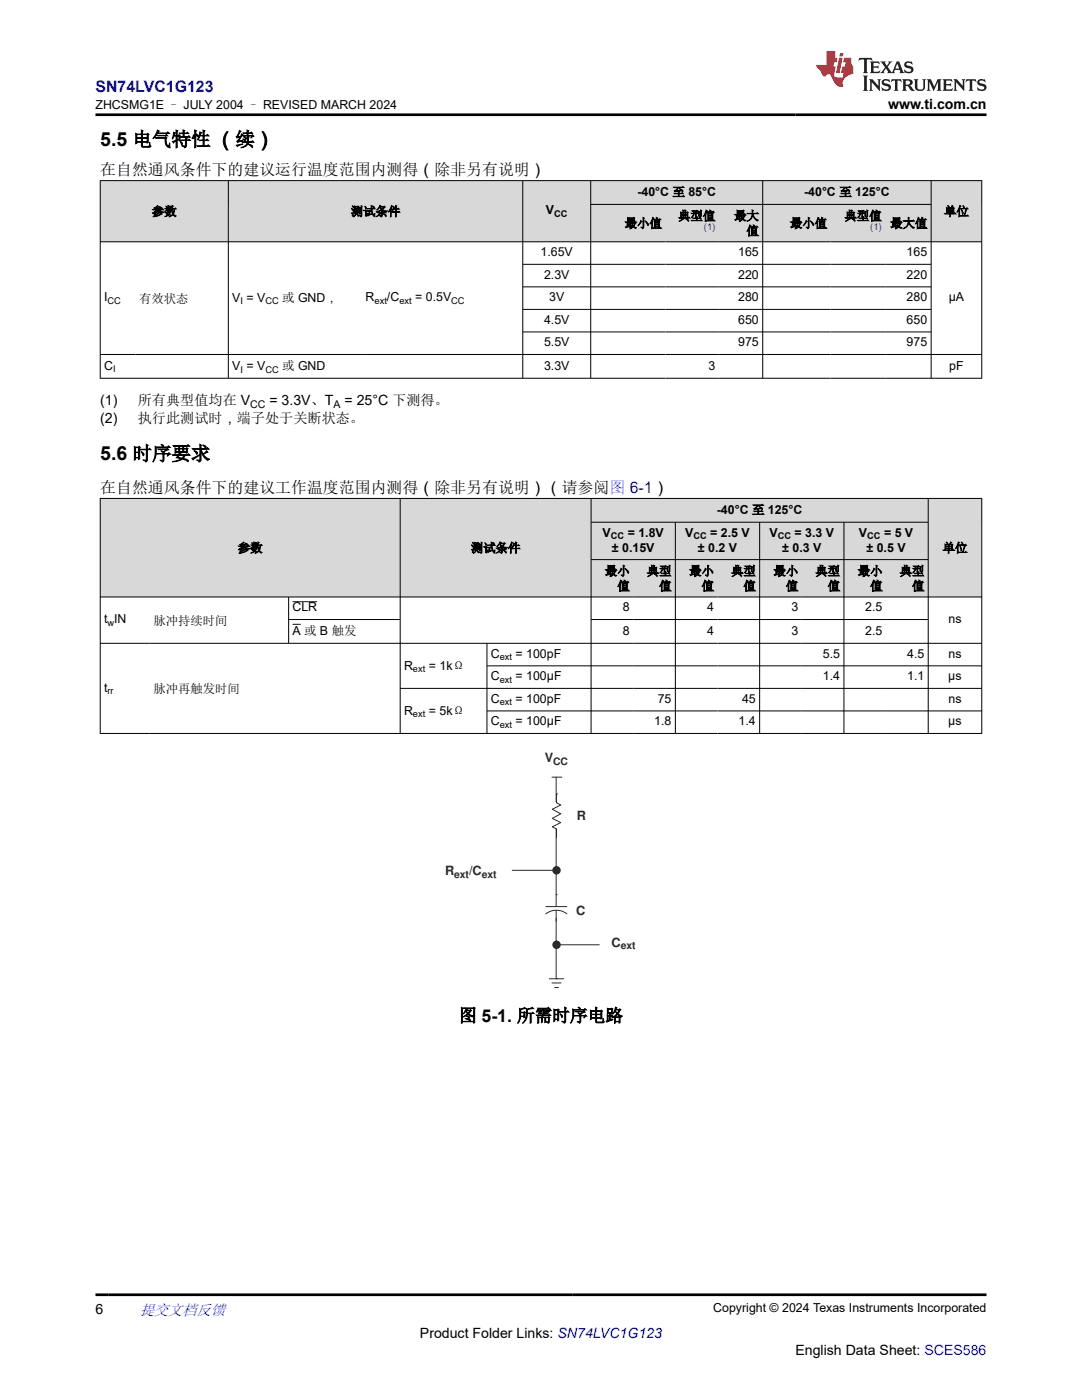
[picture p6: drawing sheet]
<svg xmlns="http://www.w3.org/2000/svg" width="216mm" height="279mm" viewBox="0 0 216 279" stroke-linecap="round" stroke-linejoin="round" font-family="sans-serif">
<g fill="#d8d8d8">
<path d="M20 36h175.9v4.8h-175.9z" fill-rule="evenodd"/>
<path d="M20.1 36.1h25.4v12.1h-25.4z" fill-rule="evenodd"/>
<path d="M45.6 36.1h58.7v12.1h-58.7z" fill-rule="evenodd"/>
<path d="M104.4 36.1h13.4v12.1h-13.4z" fill-rule="evenodd"/>
<path d="M117.9 36.1h34.2v4.6h-34.2z" fill-rule="evenodd"/>
<path d="M152.3 36.1h33.4v4.6h-33.4z" fill-rule="evenodd"/>
<path d="M185.9 36.1h9.9v12.1h-9.9z" fill-rule="evenodd"/>
<path d="M117.9 40.9h14.9v7.3h-14.9z" fill-rule="evenodd"/>
<path d="M132.8 40.9h10.6v7.3h-10.6z" fill-rule="evenodd"/>
<path d="M143.4 40.9h8.7v7.3h-8.7z" fill-rule="evenodd"/>
<path d="M152.3 40.9h13.4v7.3h-13.4z" fill-rule="evenodd"/>
<path d="M165.7 40.9h10.9v7.3h-10.9z" fill-rule="evenodd"/>
<path d="M176.6 40.9h9.1v7.3h-9.1z" fill-rule="evenodd"/>
</g>
<g fill="none" stroke="#000" stroke-width=".2">
<path d="M19.9 36h176.1M20 36v39.6M45.6 36v39.6M104.3 36v39.6M117.9 36v39.6M152.2 36v39.6M185.8 36v39.6M195.9 36v39.6M19.9 48.3h176.1M104.3 52.8h81.6M104.3 57.3h81.6M117.9 40.8h68"/>
<path d="M19.9 70.7h176.1M19.9 75.5h176.1M104.3 61.7h81.6M104.3 66.2h81.6"/>
</g>
<g fill="#d8d8d8">
<path d="M20 99.5h175.9v4.7h-175.9z" fill-rule="evenodd"/>
<path d="M20.1 99.5h59.7v19.6h-59.7z" fill-rule="evenodd"/>
<path d="M79.9 99.5h38v19.6h-38z" fill-rule="evenodd"/>
<path d="M118 99.5h67.2v4.7h-67.2z" fill-rule="evenodd"/>
<path d="M185.3 99.5h10.5v19.6h-10.5z" fill-rule="evenodd"/>
<path d="M118 104.3h16.7v7.3h-16.7z" fill-rule="evenodd"/>
<path d="M134.8 104.3h16.7v7.3h-16.7z" fill-rule="evenodd"/>
<path d="M151.6 104.3h16.7v7.3h-16.7z" fill-rule="evenodd"/>
<path d="M168.5 104.3h16.7v7.3h-16.7z" fill-rule="evenodd"/>
<path d="M118 111.7h8.4v7.4h-8.4z" fill-rule="evenodd"/>
<path d="M126.4 111.7h8.3v7.4h-8.3z" fill-rule="evenodd"/>
<path d="M134.8 111.7h8.4v7.4h-8.4z" fill-rule="evenodd"/>
<path d="M143.2 111.7h8.3v7.4h-8.3z" fill-rule="evenodd"/>
<path d="M151.6 111.7h8.4v7.4h-8.4z" fill-rule="evenodd"/>
<path d="M160 111.7h8.3v7.4h-8.3z" fill-rule="evenodd"/>
<path d="M168.5 111.7h8.3v7.4h-8.3z" fill-rule="evenodd"/>
<path d="M176.8 111.7h8.4v7.4h-8.4z" fill-rule="evenodd"/>
</g>
<g fill="none" stroke="#000" stroke-width=".2">
<path d="M19.9 99.5h176.1M20 99.4v47M79.9 99.4v47M117.9 99.4v47M185.2 99.4v47M195.9 99.4v47M19.9 119.1h176.1M57.6 119.1v9.3M117.9 104.2h67.4M117.9 111.7h67.4M134.8 104.2v42.2M151.6 104.2v42.2"/>
<path d="M168.4 104.2v42.2M19.9 128.4h176.1M57.6 123.6h22.3M58.4 120.1h4.9M58.4 124.6h1.6M79.9 137.4h116.1M97.2 128.4v18M97.2 132.9h98.8M117.9 123.6h67.4M19.9 146.4h176.1M97.2 141.9h98.8"/>
</g>
<path d="M111 155.1v40.2M111.4 188.6h8.2" fill="none" stroke="#2b292a" stroke-width=".2"/>
<path d="M110.2 160.2h1.8v5.3h-1.8z" fill-rule="evenodd" fill="#fff"/>
<path d="M111 158.5h.1M111 158.5v1.7l.9 .5-1.7 .8 1.7 .9-1.7 .9 1.7 .9-1.7 .8 .8 .5v1.7" fill="none" stroke="#2b292a" stroke-width=".2"/>
<path d="M108.9 178.7h4.2v4.5h-4.2z" fill-rule="evenodd" fill="#fff"/>
<path d="M111 178.6h.1M111 178.6v2.3M108.9 180.9h4.2M111 181.7v2.1M113.1 182.4a3.4 3.4 0 0 0-4.2 0" fill="none" stroke="#2b292a" stroke-width=".2"/>
<circle cx="111" cy="173.7" r=".69" fill="#2b292a"/>
<circle cx="111" cy="173.7" r=".69" fill="none" stroke="#2b292a" stroke-width=".3"/>
<circle cx="111" cy="173.7" r=".15" fill="#2b292a"/>
<circle cx="111" cy="188.6" r=".69" fill="#2b292a"/>
<circle cx="111" cy="188.6" r=".69" fill="none" stroke="#2b292a" stroke-width=".3"/>
<circle cx="111" cy="188.6" r=".15" fill="#2b292a"/>
<path d="M110.1 155.1h2M102.2 173.7h8.2M109.6 195.3h2.9M110.1 196.2h1.9M110.7 197.1h.7M111 195.3h.1" fill="none" stroke="#2b292a" stroke-width=".2"/>
<path d="M171.5 11.6l-.2 .5 .5-.2h.6v.1v2.2l-.2 .4h1l-.2-.4v-2.2v-.1h.5l.6 .2-.2-.5zM173.6 12.3l.2 .4v1.5l-.2 .4h1.9l.1-.6a1.08 1.08 0 0 1-1.3 .2v-.7h.6l.4 .2v-.7l-.4 .2h-.6v-.5l.2-.2a1 1 0 0 1 1 .3l-.1-.5zM175.7 12.3l.9 1.1-1 1.2h.9l-.2-.2 .5-.8 .4 .8-.2 .2h1.6l-.2-.2 .2-.5h.9l.1 .5-.1 .2h.9l-.2-.3-.8-2h-.5l-.9 2.2-.9-1.1 .9-1.1h-.8l.2 .2-.4 .6-.4-.6 .2-.2zM179 12.7l.4 1h-.7zM180.7 12.4a.65 .65 0 0 0-.2 .7 .65 .65 0 0 0 .6 .5l.6 .1 .1 .3a.79 .79 0 0 1-.7 .4 .79 .79 0 0 1-.7-.5l.1 .7 .2-.1a.93 .93 0 0 0 1.1 .1 .93 .93 0 0 0 .4-1 1.46 1.46 0 0 0-1.2-.6l-.1-.3a1.09 1.09 0 0 1 1.2 .2l-.2-.6-.1 .1-.5-.2zM172.2 15.1l.2 .4v2.2l-.2 .4h1l-.2-.4v-2.2l.2-.4zM173.4 15.8l.2 .4v1.5l-.2 .4h.8l-.3-.4 .1-1.3 1.6 1.8v-2l.2-.4h-.7l.1 .2 .1 1.1-1.2-1.3zM176.2 15.9a.65 .65 0 0 0-.2 .8 .65 .65 0 0 0 .6 .4l.6 .2 .1 .2a.79 .79 0 0 1-.7 .4 .79 .79 0 0 1-.7-.5l.1 .7 .2-.1a.93 .93 0 0 0 1.1 .1 .93 .93 0 0 0 .4-.9 1.46 1.46 0 0 0-1.2-.6l-.1-.4a1.09 1.09 0 0 1 1.2 .2l-.1-.6-.2 .1-.5-.1zM177.9 15.8l-.1 .6a.63 .63 0 0 1 .8-.3v1.6l-.3 .4h1l-.2-.4v-1.6a.66 .66 0 0 1 .8 .3l-.1-.6zM180 15.8l.2 .4v1.5l-.2 .4h1l-.2-.2-.1-.7h.5l.1 .2a.79 .79 0 0 0 1.2 .6l-1-.9a.61 .61 0 0 0 .6-.6 .61 .61 0 0 0-.5-.7zM180.8 16.1h.1a.47 .47 0 0 1 .5 .1 .47 .47 0 0 1 .1 .5l-.1 .1-.7 .1zM182.3 15.8l.2 .2a2.27 2.27 0 0 0 .4 2 1.04 1.04 0 0 0 1.7-.7v-1.3l.2-.2h-.8l.2 .4v1.1a.6 .6 0 0 1-.6 .6 .6 .6 0 0 1-.6-.6v-1.1l.3-.4zM184.9 15.8l.2 .4v1.5l-.2 .4h.8l-.3-.4v-1.4l.9 1.9 .9-1.9v1.4l-.3 .4h1l-.2-.4v-1.5l.2-.4h-.8l-.7 1.5-.6-1.5zM188.1 15.8l.2 .4v1.5l-.2 .4h1.9l.1-.6a1.09 1.09 0 0 1-1.3 .2v-.7h.6l.4 .2v-.6l-.4 .2h-.6v-.6l.2-.1a1.01 1.01 0 0 1 1 .3l-.1-.6zM190.2 15.8l.3 .4v1.5l-.3 .4h.8l-.2-.4v-1.3l1.6 1.8v-2l.2-.4h-.7l.2 .2v1.1l-1.2-1.3zM192.8 15.8l-.1 .6a.63 .63 0 0 1 .8-.3v1.6l-.3 .4h1l-.2-.4v-1.6a.66 .66 0 0 1 .8 .3l-.1-.6zM195.2 15.9a.65 .65 0 0 0-.2 .8 .65 .65 0 0 0 .6 .4l.6 .2 .2 .2a.79 .79 0 0 1-.7 .4 .79 .79 0 0 1-.7-.5l.1 .7 .2-.1a.93 .93 0 0 0 1 .1 .93 .93 0 0 0 .5-.9 1.46 1.46 0 0 0-1.3-.6v-.4a1.09 1.09 0 0 1 1.2 .2l-.2-.6-.2 .1-.5-.1z" fill="#231f20"/>
<path d="M164.9 10.2v2.8h-2l.1 .3 .8 1a.95 .95 0 0 0 1 .9 .59 .59 0 0 1 .5-.4 .59 .59 0 0 1 .5 .4l.4 .7a1.59 1.59 0 0 0 2.1 1.4 1.61 1.61 0 0 1 1-2.3l1-.3-.1-1.5a1.59 1.59 0 0 1-.3-1.7h-1.5l-.2 .9h.6l-.2 .9h-.5l-.2 1v.2l.4 .1-.1 .9h-.7a.73 .73 0 0 1-1-.7l.3-1.5h-.5l.1-.9h.5l.2-.9h-.5v-1.3zM167.4 11.5l-.6 3.1h.7l.6-3.1zM167.6 10.6l-.1 .6h.7l.1-.6z" fill="#ed1c24"/>
<path d="M19.1 22.9h177.8M19.1 258.4h177.8" fill="none" stroke="#000" stroke-width=".53"/>
<g font-size="3.9">
<text x="20" y="29.1">5.5 电气特性 （续）</text>
<text x="20" y="91.8">5.6 时序要求</text>
</g>
<text font-size="3.5" x="91.6" y="203.9">图 5-1. 所需时序电路</text>
<text font-size="3.2" fill="#00f" x="19.1" y="18.3">SN74LVC1G123</text>
<g font-size="3.2">
<text x="20" y="34.9">在自然通风条件下的建议运行温度范围内测得（除非另有说明）</text>
<text x="20" y="98.3">在自然通风条件下的建议工作温度范围内测得（除非另有说明）（请参阅图 6-1）</text>
</g>
<text font-size="3" fill="#00f" x="27.9" y="262.4">提交文档反馈</text>
<g font-size="2.8">
<text x="177.2" y="21.7">www.ti.com.cn</text>
<text x="20" y="80.8">(1)</text>
<text x="27.5" y="80.8">所有典型值均在 V</text>
<text x="53.8" y="80.8">= 3.3V、T</text>
<text x="68.7" y="80.8">= 25°C 下测得。</text>
<text x="20" y="84.5">(2)</text>
<text x="27.5" y="84.5">执行此测试时，端子处于关断状态。</text>
<text x="19.1" y="262.1">6</text>
<text x="83.8" y="266.9">Product Folder Links: SN74LVC1G123</text>
<text x="158.7" y="270.3">English Data Sheet: SCES586</text>
</g>
<g font-size="2.5">
<text x="19" y="21.8">ZHCSMG1E – JULY 2004 – REVISED MARCH 2024</text>
<text x="127.2" y="39.2">-40°C 至 85°C</text>
<text x="160.5" y="39.2">-40°C 至 125°C</text>
<text x="30.3" y="43">参数</text>
<text x="70" y="43">测试条件</text>
<text x="108.9" y="42.8">V</text>
<text x="124.7" y="45.4">最小值</text>
<text x="135.3" y="43.9">典型值</text>
<text x="146.5" y="43.9">最大</text>
<text x="149" y="46.9">值</text>
<text x="157.6" y="45.4">最小值</text>
<text x="168.5" y="43.9">典型值</text>
<text x="177.6" y="45.4">最大值</text>
<text x="188.4" y="43">单位</text>
<text x="107.9" y="51.1">1.65V</text>
<text x="147.3" y="51.1">165</text>
<text x="180.9" y="51.1">165</text>
<text x="108.6" y="55.6">2.3V</text>
<text x="147.3" y="55.6">220</text>
<text x="180.9" y="55.6">220</text>
<text x="20.8" y="60.1">I</text>
<text x="27.8" y="60.4">有效状态</text>
<text x="46.3" y="60.3">V = V</text>
<text x="56.3" y="60.3">或 GND，</text>
<text x="73" y="60.1">R</text>
<text x="77.2" y="60.1">/C</text>
<text x="82.8" y="60.1">= 0.5V</text>
<text x="108.6" y="64.6">4.5V</text>
<text x="109.6" y="60.1">3V</text>
<text x="147.3" y="60.1">280</text>
<text x="147.3" y="64.6">650</text>
<text x="180.9" y="60.1">280</text>
<text x="180.9" y="64.6">650</text>
<text x="189.3" y="60.1">µA</text>
<text x="108.6" y="69.1">5.5V</text>
<text x="147.3" y="69.1">975</text>
<text x="180.9" y="69.1">975</text>
<text x="20.8" y="73.8">C</text>
<text x="46.3" y="73.9">V = V</text>
<text x="56.3" y="73.9">或 GND</text>
<text x="108.6" y="73.8">3.3V</text>
<text x="141.4" y="73.8">3</text>
<text x="189.4" y="73.8">pF</text>
<text x="120.2" y="107.1">V</text>
<text x="125.3" y="107.1">= 1.8V</text>
<text x="136.7" y="107.1">V</text>
<text x="141.7" y="107.1">= 2.5 V</text>
<text x="143" y="102.6">-40°C 至 125°C</text>
<text x="153.5" y="107.1">V</text>
<text x="158.5" y="107.1">= 3.3 V</text>
<text x="171.4" y="107.1">V</text>
<text x="176.4" y="107.1">= 5 V</text>
<text x="47.5" y="110.2">参数</text>
<text x="94" y="110.2">测试条件</text>
<text x="122.1" y="110.1">± 0.15V</text>
<text x="139.3" y="110.1">± 0.2 V</text>
<text x="156.1" y="110.1">± 0.3 V</text>
<text x="172.9" y="110.1">± 0.5 V</text>
<text x="188.1" y="110.2">单位</text>
<text x="120.7" y="114.8">最小</text>
<text x="123.2" y="117.8">值</text>
<text x="129.1" y="114.8">典型</text>
<text x="131.5" y="117.8">值</text>
<text x="137.5" y="114.8">最小</text>
<text x="140" y="117.8">值</text>
<text x="145.9" y="114.8">典型</text>
<text x="148.3" y="117.8">值</text>
<text x="154.3" y="114.8">最小</text>
<text x="156.8" y="117.8">值</text>
<text x="162.7" y="114.8">典型</text>
<text x="165.2" y="117.8">值</text>
<text x="171.2" y="114.8">最小</text>
<text x="173.6" y="117.8">值</text>
<text x="179.5" y="114.8">典型</text>
<text x="182" y="117.8">值</text>
<text x="20.8" y="124.4">t IN</text>
<text x="30.6" y="124.7">脉冲持续时间</text>
<text x="58.4" y="122">CLR</text>
<text x="124.3" y="122">8</text>
<text x="141.1" y="122">4</text>
<text x="157.9" y="122">3</text>
<text x="172.7" y="122">2.5</text>
<text x="189.3" y="124.4">ns</text>
<text x="58.4" y="126.8">A 或 B 触发</text>
<text x="97.9" y="131.3">C</text>
<text x="102.9" y="131.3">= 100pF</text>
<text x="124.3" y="126.7">8</text>
<text x="141.1" y="126.7">4</text>
<text x="157.9" y="126.7">3</text>
<text x="164.2" y="131.3">5.5</text>
<text x="172.7" y="126.7">2.5</text>
<text x="181" y="131.3">4.5</text>
<text x="189.3" y="131.3">ns</text>
<text x="80.6" y="133.6">R</text>
<text x="85.6" y="133.6">= 1kΩ</text>
<text x="97.9" y="135.8">C</text>
<text x="102.9" y="135.8">= 100µF</text>
<text x="164.2" y="135.8">1.4</text>
<text x="181" y="135.8">1.1</text>
<text x="189.2" y="135.8">µs</text>
<text x="20.8" y="138">t</text>
<text x="30.6" y="138.3">脉冲再触发时间</text>
<text x="80.6" y="142.6">R</text>
<text x="85.6" y="142.6">= 5kΩ</text>
<text x="97.9" y="140.3">C</text>
<text x="102.9" y="140.3">= 100pF</text>
<text x="131.2" y="140.3">75</text>
<text x="148.1" y="140.3">45</text>
<text x="189.3" y="140.3">ns</text>
<text x="97.9" y="144.8">C</text>
<text x="102.9" y="144.8">= 100µF</text>
<text x="130.6" y="144.8">1.8</text>
<text x="147.4" y="144.8">1.4</text>
<text x="189.2" y="144.8">µs</text>
<text x="142.3" y="261.8">Copyright © 2024 Texas Instruments Incorporated</text>
</g>
<g font-size="2.5" fill="#2b292a">
<text x="108.7" y="152.1">V</text>
<text x="115.1" y="163.7">R</text>
<text x="88.8" y="174.7">R</text>
<text x="93.6" y="174.7">/C</text>
<text x="114.9" y="182.5">C</text>
<text x="122" y="188.9">C</text>
</g>
<g font-size="2.1">
<text x="49.9" y="81.4">CC</text>
<text x="66.5" y="81.4">A</text>
</g>
<g font-size="2.1" fill="#2b292a">
<text x="110.4" y="152.7">CC</text>
<text x="90.6" y="175.2">ext</text>
<text x="96.1" y="175.2">ext</text>
<text x="123.9" y="189.5">ext</text>
</g>
<g font-size="1.9">
<text x="110.6" y="43.3">CC</text>
<text x="21.5" y="60.6">CC</text>
<text x="48" y="60.8">I</text>
<text x="53" y="60.8">CC</text>
<text x="74.7" y="60.6">ext</text>
<text x="79.7" y="60.6">ext</text>
<text x="90" y="60.6">CC</text>
<text x="22.6" y="74.3">I</text>
<text x="48" y="74.4">I</text>
<text x="53" y="74.4">CC</text>
<text x="121.9" y="107.6">CC</text>
<text x="138.4" y="107.6">CC</text>
<text x="155.2" y="107.6">CC</text>
<text x="173" y="107.6">CC</text>
<text x="21.5" y="124.9">w</text>
<text x="99.7" y="131.8">ext</text>
<text x="82.4" y="134.1">ext</text>
<text x="99.7" y="136.3">ext</text>
<text x="21.5" y="138.5">rr</text>
<text x="82.4" y="143.1">ext</text>
<text x="99.7" y="140.8">ext</text>
<text x="99.7" y="145.3">ext</text>
</g>
<g font-size="1.9" fill="#00f">
<text x="140.5" y="45.8">(1)</text>
<text x="173.7" y="45.8">(1)</text>
</g>
</svg>
